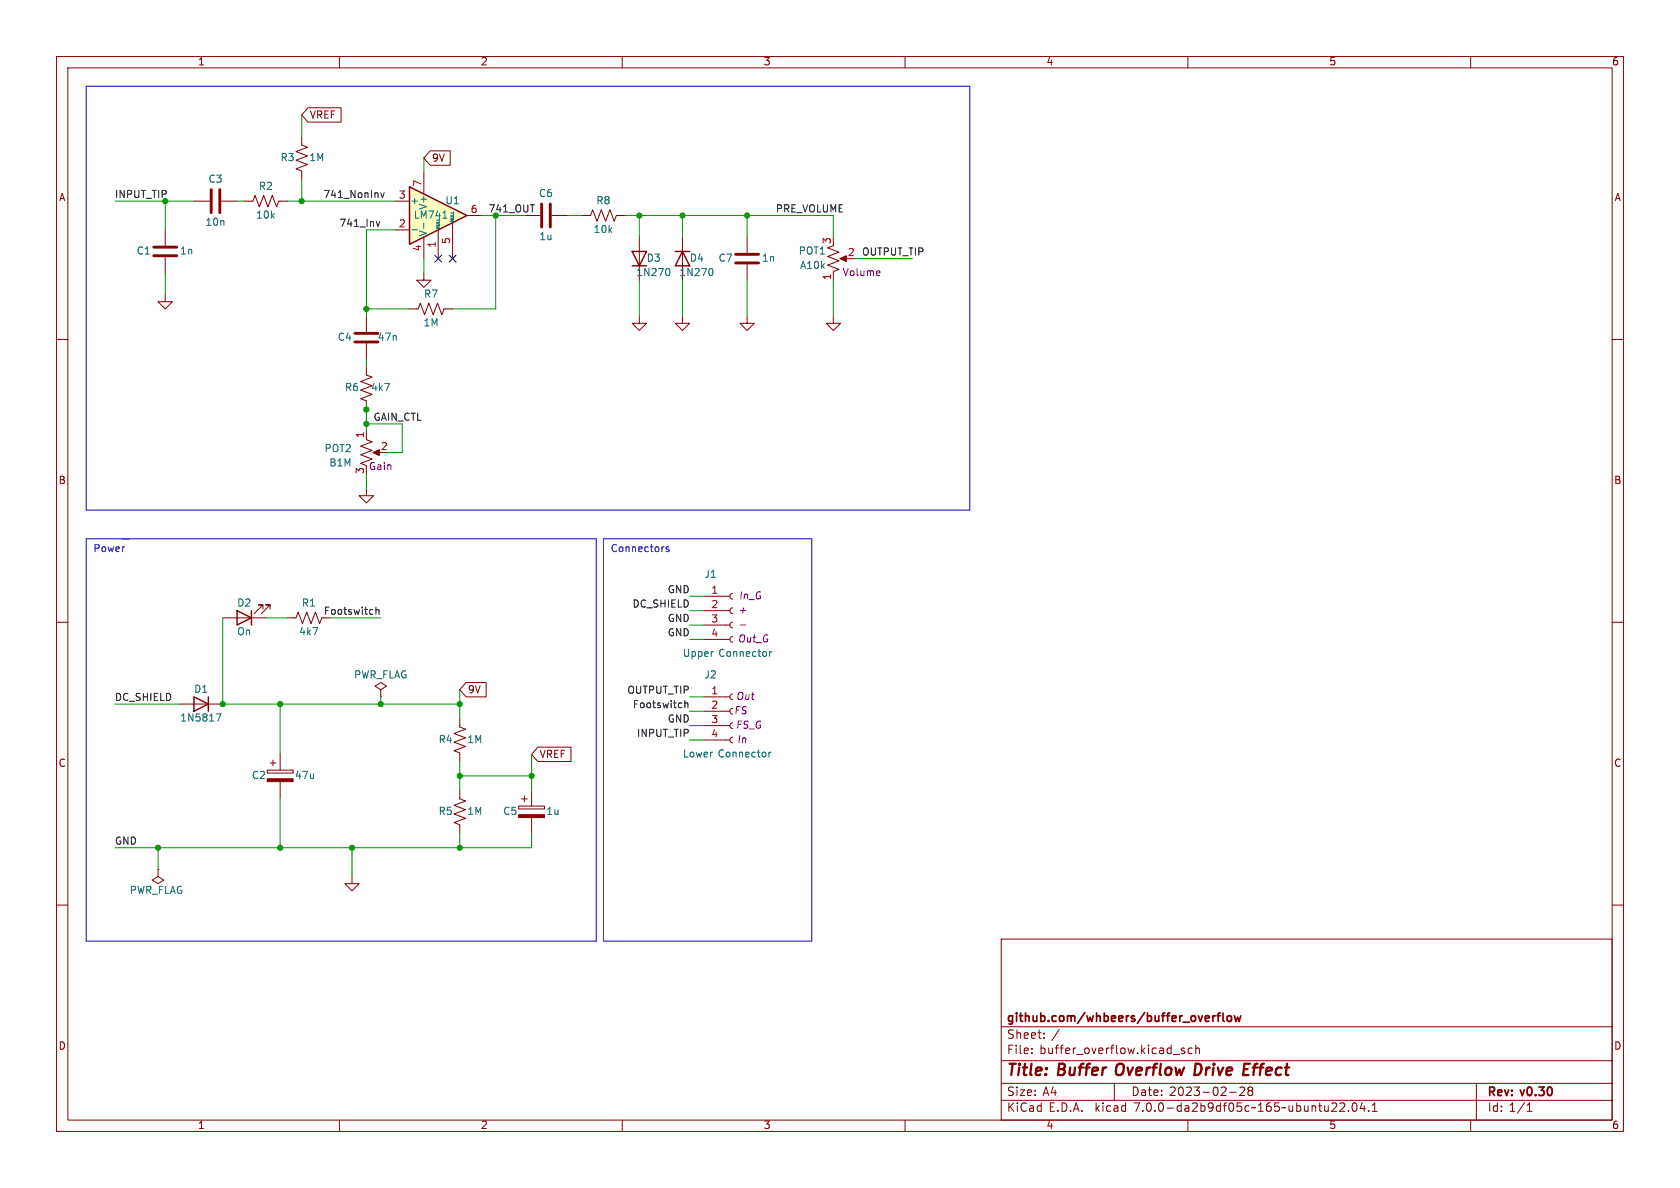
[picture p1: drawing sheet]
<svg xmlns="http://www.w3.org/2000/svg" width="297mm" height="210mm" viewBox="0 0 297 210" stroke-linecap="round" stroke-linejoin="round" font-family="sans-serif">
<g fill="none" stroke="#840000" stroke-width=".18">
<path d="M10 10h277v190h-277zM12 12h273v186h-273zM60 10v2M110 10v2M160 10v2M210 10v2M260 10v2M34.3 35.6h2.8M39.1 35.6h2.8M43.2 35.6h1.5l.4-1.1 .7 2.1 .8-2.1 .8 2.1 .7-2.1 .8 2.1 .4-1h1.5M53.3 24.1v1.6l1.1 .3-2.1 .8 2.1 .8-2.1 .7 2.1 .8-2.1 .7 1 .4v1.6M102.9 38.1h1.5l.4-1 .7 2 .8-2 .8 2 .7-2 .8 2 .4-1h1.5"/>
<path d="M10 60h2M29.2 52.1v1.2h1.3l-1.3 1.3-1.3-1.3h1.3M64.8 55.9v2.8M72.4 54.6h1.5l.4-1 .8 2 .7-2 .8 2 .7-2 .8 2 .4-1h1.5M74.9 48.3v1.2h1.3l-1.3 1.3-1.2-1.3h1.2M113 55.9v1.3h1.3l-1.3 1.2-1.2-1.2h1.2M113 41.9v7.6M120.6 55.9v1.3h1.3l-1.3 1.2-1.2-1.2h1.2M120.6 41.9v7.6M132.1 55.9v1.3h1.2l-1.2 1.2-1.3-1.2h1.3M132.1 41.9v2.8M132.1 46.7v2.8"/>
<path d="M285 60h2M64.8 64.8v1.5l1 .4-2 .7 2 .8-2 .8 2 .7-2 .8 1 .4v1.5M64.8 77.7l1 .4-2 .8 2 .7-2 .8 2 .8-2 .7 1 .4M64.8 60.7v2.8M64.8 76.2v1.3M64.8 86.4v1.2h1.2l-1.2 1.3-1.3-1.3h1.3M66.3 80h1M10 110h2M124.5 113h4.5M124.5 110.5h4.5M124.5 108h4.5M124.5 105.4h4.5"/>
<path d="M129.5 112.5l-.3 .2-.2 .3 .2 .4 .3 .1M129.5 110l-.3 .1-.2 .4 .2 .3 .3 .2M129.5 107.4l-.3 .2-.2 .3 .2 .4 .3 .2M129.5 104.9l-.3 .1-.2 .4 .2 .4 .3 .1M285 110h2M124.5 130.8h4.5M124.5 128.3h4.5M124.5 125.7h4.5M124.5 123.2h4.5M129.5 130.3l-.3 .1-.2 .4 .2 .4 .3 .1M129.5 127.8l-.3 .1-.2 .4 .2 .3 .3 .2M129.5 125.2l-.3 .2-.2 .3 .2 .4 .3 .1"/>
<path d="M129.5 122.7l-.3 .1-.2 .4 .2 .3 .3 .2M10 160h2M285 160h2M177 166h108v32h-108zM60 198v2M110 198v2M160 198v2M177 194.5h108M177 191.5h108M177 187.5h108M177 181.5h108M182.4 186.1v.2"/>
<path d="M182.4 185.3v.2M184.6 183.4v.2M184.6 182.6v.2M197 191.5v3M207.4 186.4h1.1M209.4 185.3h-.4l-.2 .2 .1 .2 .5 .1v.4h-.6M210 198v2M210.8 185.3h-.5l-.3 .2v.5l.2 .2h.6M211.4 185.4l.2-.1h.4v1M211.4 184.8v1.5M217.4 193.1h1.1M219.2 192.3l.6-.1 .2 .1v.3l-.9 1.1h.9"/>
<path d="M220.9 192.8l-.3-.3 .3-.3h.3l.3 .2-.3 .4M220.9 192.8l-.3 .3 .1 .4 .2 .2h.3l.3-.3-.1-.5-.2-.1M220.9 192.8h.3M236.9 195.1l.6-.1 .2 .1v.3l-.9 1.1h.9M238.4 196.3v.2M239.2 195h.2a.81 .81 0 0 1 .6 .6 .81 .81 0 0 1-.3 .8l-.2 .1a.81 .81 0 0 1-.6-.7 .81 .81 0 0 1 .3-.8zM240.8 194.9l-.3 1.1h.9M241.2 195.5v1M242 196.3v.2M242.6 196.5h.9M242.6 195.4l.4-.4v1.5M260 198v2"/>
<path d="M261 191.5v6.5M270 196.5h.8M270 195.4l.4-.4v1.5"/>
</g>
<path d="M197.3 188.7v1.1M211.9 188h-.5l-.3 2 .8-.1M219.8 190h.9M219.9 189h.7M220 188h1" fill="none" stroke="#840000" stroke-width=".4"/>
<path d="M215.1 179.6h.6M215.7 179.1l-.3 .2v1.3M216.2 179.1v1.2l.2 .3M217.1 179.6h.3l.3 .2v.5l-.3 .3-.3-.1-.2-.2v-.5zM218.2 179.6l.3 1 .3-.8 .3 .8 .3-1" fill="none" stroke="#840000" stroke-width=".3"/>
<path d="M118.1 47.5a.79 .79 0 0 1 0 1.2M125.7 47.5a.79 .79 0 0 1 0 1.2M126 115.2h.1M136.1 115.2v.8M136.4 115.2l-.3 .2M135.9 133v.8M136.3 133l-.4 .2" fill="none" stroke="#006464" stroke-width=".18"/>
<path d="M37.3 33.5v4.1M38.9 33.5v4.1M62.7 58.9h4.1M130 45h4.1M130 46.5h4.1M62.7 60.5h4.1" fill="none" stroke="#840000" stroke-width=".51"/>
<path d="M111.8 44.5h2.5l-1.3 2.5zM111.8 47h2.5M119.4 44.5h2.5M120.6 44.5l1.3 2.5h-2.5z" fill="none" stroke="#840000" stroke-width=".25"/>
<path d="M65.9 80l1.2-.5v1z" fill="#840000" stroke="#840000" stroke-width=".18"/>
<path d="M72.4 33l10.1 5.1-10.1 5.1z" fill="#ffffc2"/>
<path d="M72.4 33l10.1 5.1-10.1 5.1zM41.9 108l2.5 1.2-2.5 1.3zM44.4 108v2.5M34.3 123.2l2.5 1.3-2.5 1.2zM36.8 123.2v2.5" fill="none" stroke="#840000" stroke-width=".25"/>
<g fill="none" stroke="#840000" stroke-width=".18">
<path d="M54.5 19h5.8v2.6h-5.8l-1.2-1.3zM69.8 35.6h2.6M74.9 30.5v3.8M76 26.7h3.6v2.5h-3.6l-1.1-1.3zM80 39.4v6.3M82.5 38.1h2.6M92.7 38.1h2.8M97.5 38.1h2.8M29.2 40.6v2.8M29.2 45.5v2.8M69.8 40.6h2.6M74.9 41.9v3.8"/>
<path d="M77.5 40.6v5.1M147.3 55.9v1.3h1.3l-1.3 1.2-1.3-1.2h1.3M147.3 43.4l-1 .4 2 .8-2 .7 2 .8-2 .8 2 .7-1 .4v1.5M148.8 45.7h1.1M39.4 109.2h7.6M46.5 107.7v-.8h-.8h.8l-1.5 1.6M47.8 107.7v-.8h-.8h.8l-1.6 1.6M50.8 109.2h1.5l.4-1 .8 2 .7-2 .8 2 .8-2 .7 2 .4-1M31.7 124.5h7.7M47.2 136.1h4.6v.6h-4.6zM47.8 134.9h1M48.3 134.4v1"/>
<path d="M49.5 133.4v2.7M49.5 138.2v2.8M67.3 121.9l1-.6-1-.6-1 .6 1 .6v1.3M67.3 123.2h.1M81.3 139.7v1.5l1 .4-2 .8 2 .7-2 .8 2 .8-2 .7 1 .4v1.5M81.3 127v1.5l1 .4-2 .8 2 .7-2 .8 2 .8-2 .7 1 .4v1.5M82.4 120.6h3.5v2.6h-3.5l-1.1-1.3zM94 139.7v2.8M95.1 132.1h5.8v2.5h-5.8l-1.1-1.2zM27.9 153.7v1.2l1.1 .7-1.1 .6-1-.6 1-.7M27.9 153.7h.1M62.2 154.9v1.3h1.3l-1.3 1.3-1.2-1.3h1.2"/>
<path d="M91.7 142.5h4.6v.5h-4.6zM92.2 141.2h1M92.7 140.7v1M94 144.5v2.8"/>
</g>
<path d="M74.9 39.4v1M77.1 39.9h.5M77.1 39.6h.5M78.3 38.6h.7M79.7 38.8h.5l-.5 .3h.5M79.7 38.6h.4M79.7 38.3h.4M79.7 38.1h.5M79.7 37.6h.5M72.8 40.6h1M77.1 40.1h.6l-.6 .3h.6M38.2 126.2h.9l-.6 1.3" fill="none" stroke="#006464" stroke-width=".18"/>
<path d="M95.8 36.1v4M97.3 36.1v4M27.2 43.7h4M27.2 45.2h4" fill="none" stroke="#840000" stroke-width=".51"/>
<g fill="#840000" stroke="#840000" stroke-width=".18">
<path d="M47.2 137.7h4.6v.5h-4.6z"/>
<path d="M91.7 144h4.6v.5h-4.6z"/>
<path d="M148.5 45.7l1.1-.5v1z"/>
</g>
<path d="M155.4 47.9l.2 .3-.6 .1M155.5 48.7h-.1M130.9 110.5h.9" fill="none" stroke="#840084" stroke-width=".18"/>
<path d="M66.5 39.2l.3 .8 .3-.8M67.3 34.1l.3 .8 .3-.8M66.5 107.3v1.3M66.5 107.9l.1-.2 .3 .1 .1 .8M121.1 123.8v1.3M121.1 124.4l.2-.1h.3v.8" fill="none" stroke="#0f0f0f" stroke-width=".18"/>
<path d="M15.2 15.2h156.2v75h-156.2zM15.2 95.3h90.2v71.1h-90.2zM106.7 95.3h36.8v71.1h-36.8zM118.2 96.7h-.3l-.2 .1 .1 .2 .4 .2v.3h-.5" fill="none" stroke="#0000c2" stroke-width=".18"/>
<g fill="none" stroke="#009600" stroke-width=".18">
<path d="M20.3 35.6h14M29.2 35.6v5M41.9 35.6h1.3M50.8 35.6h19M53.3 20.3v3.8M53.3 31.8v3.8M74.9 27.9v2.6M85.1 38.1h7.6M87.6 38.1v16.5h-7.6M100.3 38.1h2.6M110.5 38.1h36.8v3.8M113 38.1v3.8"/>
<path d="M120.6 38.1v3.8M132.1 38.1v3.8M29.2 48.3v3.8M64.8 54.6h7.6M69.8 40.6h-5v15.3M74.9 45.7v2.6M113 49.5v6.4M120.6 49.5v6.4M132.1 49.5v6.4M147.3 49.5v6.4M151.1 45.7h10.2M64.8 74.9h6.3v5.1h-2.5"/>
<path d="M64.8 63.5v1.3M64.8 71.1v5.1M64.8 83.8v2.6M39.4 109.2v15.3h41.9M47 109.2h3.8M58.4 109.2h8.9M121.9 108h2.6M121.9 105.4h2.6M121.9 110.5h2.6M121.9 113h2.6M20.3 124.5h11.4M49.5 124.5v8.9"/>
<path d="M67.3 123.2v1.3M81.3 121.9v5.1M81.3 134.6v5.1M81.3 137.2h12.7M94 133.4v6.3M121.9 130.8h2.6M121.9 125.7h2.6M121.9 128.3h2.6M121.9 123.2h2.6M27.9 149.9v3.8M49.5 141v8.9M62.2 149.9v5"/>
<path d="M81.3 147.3v2.6M94 147.3v2.6h-73.7"/>
</g>
<path d="M76.9 45.1l1.2 1.2M78.1 45.1l-1.2 1.2M79.4 45.1l1.2 1.2M80.6 45.1l-1.2 1.2" fill="none" stroke="#000084" stroke-width=".18"/>
<g fill="#009600" stroke="#009600" stroke-width=".18">
<circle cx="81.3" cy="137.2" r=".46"/>
<circle cx="67.3" cy="124.5" r=".46"/>
<circle cx="81.3" cy="124.5" r=".46"/>
<circle cx="94" cy="137.2" r=".46"/>
<circle cx="53.3" cy="35.6" r=".46"/>
<circle cx="64.8" cy="54.6" r=".46"/>
<circle cx="120.6" cy="38.1" r=".46"/>
<circle cx="113" cy="38.1" r=".46"/>
<circle cx="132.1" cy="38.1" r=".46"/>
<circle cx="49.5" cy="149.9" r=".46"/>
<circle cx="49.5" cy="124.5" r=".46"/>
<circle cx="62.2" cy="149.9" r=".46"/>
<circle cx="39.4" cy="124.5" r=".46"/>
<circle cx="81.3" cy="149.9" r=".46"/>
<circle cx="27.9" cy="149.9" r=".46"/>
<circle cx="64.8" cy="74.9" r=".46"/>
<circle cx="64.8" cy="72.4" r=".46"/>
</g>
<g font-size="2.8" fill="#840000">
<text x="178" y="190.8">Title:</text>
<text x="187.1" y="190.8">Buffer</text>
<text x="198" y="190.8">Overflow</text>
<text x="212.4" y="190.8">Drive</text>
<text x="221.7" y="190.8">Effect</text>
</g>
<g font-size="2.1" fill="#840000">
<text x="178" y="183.9">Sheet:</text>
<text x="178" y="181.1">github.com/whbeers/buffer_overflow</text>
<text x="185.9" y="183.9">/</text>
<text x="178" y="186.6">File:</text>
<text x="183.8" y="186.6">buffer_overflow.kicad_sch</text>
<text x="178" y="196.8">KiCad</text>
<text x="178" y="194">Size:</text>
<text x="184.3" y="194">A4</text>
<text x="185.4" y="196.8">E.D.A.</text>
<text x="193.7" y="196.8">kicad</text>
<text x="200" y="194">Date:</text>
<text x="200.6" y="196.8">7.0.0-da2b9df05c~165~ubuntu22.04.1</text>
<text x="206.7" y="194">2023-02-28</text>
<text x="263" y="194.2">Rev:</text>
<text x="263" y="196.8">Id: 1/1</text>
<text x="269" y="194.2">v0.30</text>
</g>
<g font-size="1.8" fill="#840000">
<text x="35" y="11.8">1</text>
<text x="85" y="11.8">2</text>
<text x="135" y="11.8">3</text>
<text x="185" y="11.8">4</text>
<text x="235" y="11.8">5</text>
<text x="285" y="11.8">6</text>
<text x="54.8" y="21.2">VREF</text>
<text x="76.4" y="28.9">9V</text>
<text x="10.4" y="35.8">A</text>
<text x="285.4" y="35.8">A</text>
<text x="10.3" y="85.8">B</text>
<text x="285.3" y="85.8">B</text>
<text x="82.7" y="122.8">9V</text>
<text x="10.3" y="135.8">C</text>
<text x="95.4" y="134.3">VREF</text>
<text x="285.3" y="135.8">C</text>
<text x="10.3" y="185.8">D</text>
<text x="285.3" y="185.8">D</text>
<text x="35" y="199.8">1</text>
<text x="85" y="199.8">2</text>
<text x="135" y="199.8">3</text>
<text x="185" y="199.8">4</text>
<text x="235" y="199.8">5</text>
<text x="285" y="199.8">6</text>
</g>
<g font-size="1.8" fill="#006464">
<text x="49.5" y="28.8">R3</text>
<text x="54.6" y="28.8">1M</text>
<text x="36.8" y="32.6">C3</text>
<text x="45.7" y="33.8">R2</text>
<text x="95.2" y="35.1">C6</text>
<text x="36.3" y="40.2">10n</text>
<text x="45.2" y="38.9">10k</text>
<text x="72.5" y="36.4">+</text>
<text x="73.1" y="38.9">LM741</text>
<text x="75.8" y="41.8" transform="rotate(-90 75.8 41.8)">V-</text>
<text x="75.8" y="37.2" transform="rotate(-90 75.8 37.2)">V+</text>
<text x="78.7" y="36.4">U1</text>
<text x="104.9" y="41.5">10k</text>
<text x="105.4" y="36.4">R8</text>
<text x="24.1" y="45.3">C1</text>
<text x="31.8" y="45.3">1n</text>
<text x="95.3" y="42.7">1u</text>
<text x="114.3" y="46.5">D3</text>
<text x="121.9" y="46.5">D4</text>
<text x="127" y="46.5">C7</text>
<text x="134.6" y="46.5">1n</text>
<text x="141.1" y="45.3">POT1</text>
<text x="141.4" y="47.8">A10k</text>
<text x="74.9" y="52.9">R7</text>
<text x="112.4" y="49.1">1N270</text>
<text x="120" y="49.1">1N270</text>
<text x="74.8" y="58">1M</text>
<text x="59.7" y="60.5">C4</text>
<text x="66.7" y="60.5">47n</text>
<text x="60.9" y="69.4">R6</text>
<text x="65.5" y="69.4">4k7</text>
<text x="57.3" y="80.2">POT2</text>
<text x="58.2" y="82.7">B1M</text>
<text x="41.9" y="107.5">D2</text>
<text x="53.3" y="107.5">R1</text>
<text x="124.5" y="102.4">J1</text>
<text x="41.9" y="112.6">On</text>
<text x="52.8" y="112.6">4k7</text>
<text x="120.7" y="116.4">Upper</text>
<text x="127.1" y="116.4">Connector</text>
<text x="34.3" y="122.7">D1</text>
<text x="62.5" y="120.2">PWR_FLAG</text>
<text x="124.5" y="120.2">J2</text>
<text x="31.8" y="127.8">1N5817</text>
<text x="77.5" y="131.6">R4</text>
<text x="82.6" y="131.6">1M</text>
<text x="44.5" y="138">C2</text>
<text x="52.1" y="138">47u</text>
<text x="120.7" y="134.2">Lower</text>
<text x="126.9" y="134.2">Connector</text>
<text x="77.5" y="144.3">R5</text>
<text x="82.6" y="144.3">1M</text>
<text x="88.9" y="144.3">C5</text>
<text x="96.5" y="144.3">1u</text>
<text x="22.9" y="158.3">PWR_FLAG</text>
</g>
<g font-size="1.8" fill="#009600">
<text x="20.3" y="35.2">INPUT_TIP</text>
<text x="86.4" y="37.8">741_OUT</text>
</g>
<g font-size="1.8" fill="#0f0f0f">
<text x="57.1" y="35.2">741_NonInv</text>
<text x="59.9" y="40.3">741_Inv</text>
<text x="137.2" y="37.8">PRE_VOLUME</text>
<text x="152.4" y="45.4">OUTPUT_TIP</text>
<text x="66" y="74.6">GAIN_CTL</text>
<text x="111.7" y="107.6">DC_SHIELD</text>
<text x="117.9" y="105.1">GND</text>
<text x="57.1" y="108.9">Footswitch</text>
<text x="117.9" y="112.7">GND</text>
<text x="117.9" y="110.1">GND</text>
<text x="20.3" y="124.1">DC_SHIELD</text>
<text x="110.8" y="122.8">OUTPUT_TIP</text>
<text x="111.8" y="125.4">Footswitch</text>
<text x="112.5" y="130.5">INPUT_TIP</text>
<text x="117.9" y="127.9">GND</text>
<text x="20.3" y="149.5">GND</text>
</g>
<g font-size="1.8" fill="#a90000">
<text x="70.5" y="35.3">3</text>
<text x="74.7" y="33.1" transform="rotate(-90 74.7 33.1)">7</text>
<text x="70.5" y="40.4">2</text>
<text x="83.2" y="37.8">6</text>
<text x="74.7" y="44.5" transform="rotate(-90 74.7 44.5)">4</text>
<text x="77.2" y="43.8" transform="rotate(-90 77.2 43.8)">1</text>
<text x="79.8" y="43.2" transform="rotate(-90 79.8 43.2)">5</text>
<text x="147.1" y="43.2" transform="rotate(-90 147.1 43.2)">3</text>
<text x="149.8" y="45.5">2</text>
<text x="147.1" y="49.6" transform="rotate(-90 147.1 49.6)">1</text>
<text x="64.5" y="77.5" transform="rotate(-90 64.5 77.5)">1</text>
<text x="64.5" y="83.9" transform="rotate(-90 64.5 83.9)">3</text>
<text x="67.3" y="79.8">2</text>
<text x="125.7" y="105.2">1</text>
<text x="125.7" y="107.7">2</text>
<text x="125.7" y="110.2">3</text>
<text x="125.7" y="112.8">4</text>
<text x="125.7" y="122.9">1</text>
<text x="125.7" y="125.5">2</text>
<text x="125.7" y="128">3</text>
<text x="125.7" y="130.6">4</text>
</g>
<g font-size="1.8" fill="#840084">
<text x="148.9" y="49.1">Volume</text>
<text x="65.2" y="83.4">Gain</text>
<text x="130.5" y="106.2">In_G</text>
<text x="130.3" y="113.9">Out_G</text>
<text x="130.4" y="108.8">+</text>
<text x="130" y="124">Out</text>
<text x="129.7" y="126.6">FS</text>
<text x="130" y="129.1">FS_G</text>
<text x="130.2" y="131.6">In</text>
</g>
<g font-size="1.8" fill="#0000c2">
<text x="16.5" y="97.8">Power</text>
<text x="107.9" y="97.8">Connectors</text>
</g>
<g font-size=".7" fill="#006464">
<text x="77.9" y="40.5" transform="rotate(-90 77.9 40.5)">NULL</text>
<text x="80.5" y="39.2" transform="rotate(-90 80.5 39.2)">NULL</text>
</g>
</svg>
